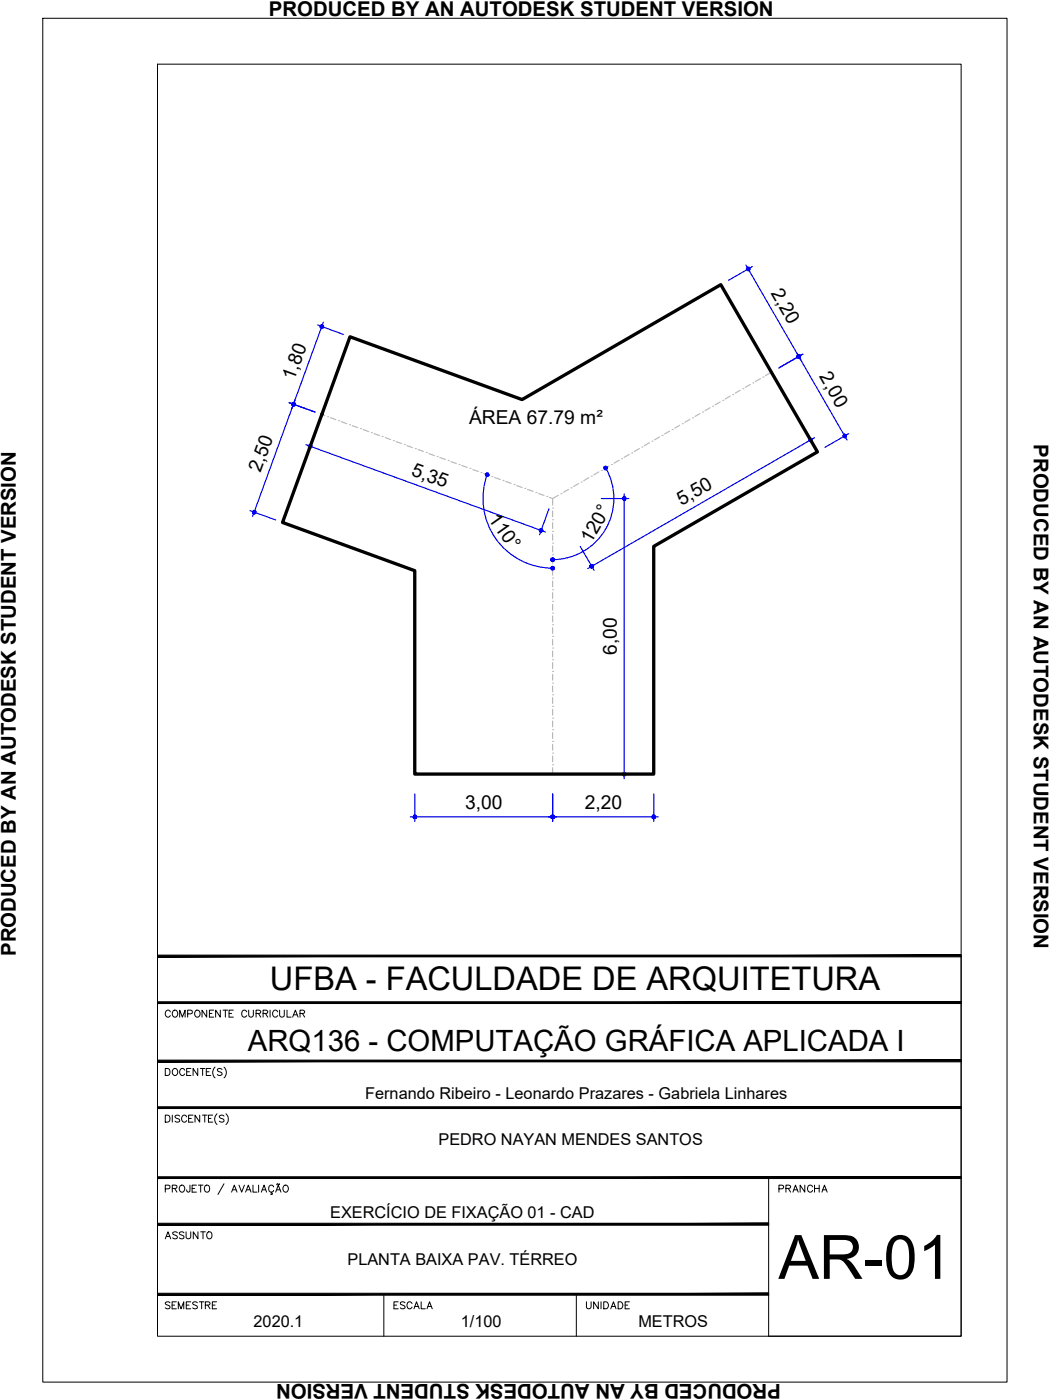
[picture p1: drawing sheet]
<svg xmlns="http://www.w3.org/2000/svg" width="229mm" height="305mm" viewBox="0 0 229 305" stroke-linecap="round" stroke-linejoin="round" font-family="sans-serif">
<!-- layer: ARQ_EIXO CINZA 04 -->
<g fill="none" stroke="#bababa" stroke-width=".25">
<path d="M70.1 90.3l.6 .2M71.3 90.7h.1M71.9 90.9l1.2 .5M73.7 91.6h.1M74.3 91.8l1.2 .4M76.1 92.5h.1M76.7 92.7l1.2 .4M78.5 93.3h.1M79.1 93.5l1.2 .5M80.9 94.2h.1M81.4 94.4l1.2 .4M83.2 95h.1"/>
<path d="M83.9 95.3l1.1 .4M85.6 95.9h.1M86.2 96.1l1.2 .5M88 96.8h.1M88.6 97l1.2 .5M90.4 97.7h.1M91 97.9l1.2 .4M92.8 98.5h.1M93.4 98.8l1.2 .4M95.2 99.4h.1M95.8 99.6l1.2 .4M135.3 99.9h.1"/>
<path d="M137 98.9l-1.1 .7M137.5 98.6h.1M139.2 97.7l-1.1 .6M139.7 97.3h.1M141.4 96.4l-1.1 .6M141.9 96.1h.1M143.6 95.1l-1.1 .7M144.1 94.8h.1M145.8 93.9l-1.1 .6M146.3 93.5h.1M148 92.6l-1.1 .6M148.5 92.2h.1"/>
<path d="M150.2 91.3l-1.1 .6M150.7 91h.1M152.4 90l-1.1 .7M153 89.7h.1M154.6 88.8l-1.1 .6M155.2 88.4h.1M156.8 87.5l-1.1 .6M157.4 87.2h.1M159 86.2l-1.1 .7M159.5 85.9h.1M161.2 85l-1.1 .6M161.7 84.6h.1"/>
<path d="M163.4 83.7l-1.1 .6M163.9 83.4h.1M165.6 82.4l-1.1 .7M166.1 82.1h.1M167.9 81l-1.2 .8M97.6 100.2h.1M98.2 100.5l1.2 .4M99.9 101.1h.1M100.5 101.3l1.2 .5M102.3 102h.1M103 102.2l1.1 .5M104.7 102.9h.1"/>
<path d="M105.3 103.1l1.2 .4M107.1 103.8h.1M107.7 104l1.2 .4M109.5 104.6h.1M110.1 104.8l1.2 .4M111.9 105.5h.1M112.5 105.7l1.2 .4M114.3 106.3h.1M114.9 106.6l1.2 .4M116.7 107.2h.1M117.3 107.4l1.1 .5M119 108.1h.1"/>
<path d="M119.6 108.3l.7 .2M120.3 118.2h.1M120.3 115.7h.1M120.3 113.2h.1M120.3 110.6h.1M120.3 111.3v1.2M120.3 113.8v1.3M120.3 116.3v1.3M120.3 118.9v1.2M121.6 107.8l-1.3 .7v1.5M122.1 107.5h.1M123.8 106.6l-1.1 .6"/>
<path d="M124.3 106.2h.1M126 105.3l-1.1 .6M126.5 104.9h.1M128.2 104l-1.1 .6M128.7 103.7h.1M130.4 102.7l-1.1 .7M130.9 102.4h.1M132.6 101.5l-1.1 .6M133.1 101.1h.1M134.8 100.2l-1.1 .6M120.3 138.6h.1M120.3 136h.1"/>
<path d="M120.3 133.5h.1M120.3 130.9h.1M120.3 128.4h.1M120.3 125.9h.1M120.3 123.3h.1M120.3 120.8h.1M120.3 121.4v1.3M120.3 124v1.2M120.3 126.5v1.3M120.3 129v1.3M120.3 131.6v1.2M120.3 134.1v1.3"/>
<path d="M120.3 136.7v1.2M120.3 139.2v1.3M120.3 158.9h.1M120.3 156.3h.1M120.3 153.8h.1M120.3 151.3h.1M120.3 148.7h.1M120.3 146.2h.1M120.3 143.6h.1M120.3 141.1h.1M120.3 141.7v1.3M120.3 144.3v1.2"/>
<path d="M120.3 146.8v1.3M120.3 149.4v1.2M120.3 151.9v1.3M120.3 154.4v1.3M120.3 157v1.2M120.3 159.5v1.3M120.3 166.5h.1M120.3 164h.1M120.3 161.4h.1M120.3 162.1v1.2M120.3 164.6v1.3M120.3 167.1v1.4"/>
</g>
<!-- layer: COTA AZUL -->
<g fill="none" stroke="#00f" stroke-width=".25">
<path d="M162.4 57.7l22 38.1M163.8 58l-5.2 3M69.1 70.7l5.7 2.1M70.4 70.1l-15.4 42.3M174.8 77.1l-5.2 3M62.9 87.7l5.7 2M66.6 96.8l52.1 19M69.2 92.5l-2 5.6M173.9 91.4l3.1 5.2M177.3 95.3l-49.3 28.5M184.8 94.4l-5.2 3M54.4 111.2l5.6 2"/>
<path d="M106.1 103.3a15.2 15.2 0 0 0 14.2 20.4M119.5 110.8l-2 5.6M126.3 119l3 5.2M130.9 108.5h6M131.9 101.9a13.3 13.3 0 0 1-11.6 19.9M135.9 107.5v62M89.3 177.8h54M90.3 172.8v6.1M120.3 172.8v6.1M130.9 168.5h6M142.3 172.8v6.1"/>
</g>
<!-- layer: 0 -->
<g fill="#00f" stroke="#00f" stroke-width=".22">
<path d="M67.2 97l-.1 .2h.4zM67.1 97.2h.4l-.3 .2zM67.2 97.4l.2 .1 .1-.3z"/>
<path d="M67.5 97.2l-.1 .3h.2zM67.5 97.2l.3 .3h-.2zM67.5 97.2l.3 .3 .1-.2z"/>
<path d="M67.5 97.2l.4 .1v-.2zM67.5 97.2l.3-.3 .1 .2zM67.6 96.8l-.1 .4 .3-.3z"/>
<path d="M67.4 96.8l.1 .4 .1-.4zM67.3 96.9l.1-.1 .1 .4zM67.3 96.9l-.1 .1 .3 .2z"/>
<path d="M117.8 115.5l.4 .1v-.2zM117.8 115.5l.3-.3 .1 .2zM117.9 115.1l-.1 .4 .3-.3z"/>
<path d="M117.7 115.1l.1 .4 .1-.4zM117.6 115.2l.1-.1 .1 .4zM117.6 115.2l-.2 .2 .4 .1z"/>
<path d="M117.4 115.4v.1h.4zM117.4 115.5h.4l-.3 .2zM117.5 115.7l.2 .1 .1-.3z"/>
<path d="M117.8 115.5l-.1 .3h.2zM117.8 115.5l.2 .2-.1 .1zM117.8 115.5l.2 .2 .2-.1z"/>
<path d="M135.7 108.2l.2 .3v-.3zM135.7 108.2l.2 .3-.3-.1zM135.6 108.4v.1h.3z"/>
<path d="M135.6 108.5v.2l.3-.2zM135.6 108.7l.3-.2-.2 .4zM135.9 108.5l-.2 .4h.2z"/>
<path d="M135.9 108.5v.4h.2zM135.9 108.5l.3 .2-.1 .2zM135.9 108.5l.3 .2 .1-.2z"/>
<path d="M135.9 108.5h.4l-.1-.1zM136.1 108.2l.1 .2-.3 .1zM135.9 108.2v.3l.2-.3z"/>
<path d="M135.9 168.5v.4h.2zM135.9 168.5l.3 .2-.1 .2zM135.9 168.5l.3 .2 .1-.2z"/>
<path d="M135.9 168.5h.4l-.1-.1zM136.1 168.2l.1 .2-.3 .1zM135.9 168.1v.4l.2-.3z"/>
<path d="M135.7 168.2l.2 .3v-.4zM135.7 168.2l.2 .3-.3-.1zM135.6 168.4v.1h.3z"/>
<path d="M135.6 168.5v.2l.3-.2zM135.6 168.7l.3-.2-.2 .4zM135.9 168.5l-.2 .4h.2z"/>
<path d="M128.5 123.5l.2 .1 .1-.3zM128.8 123.3v.4l-.1-.1zM128.8 123.3v.4l.2-.1z"/>
<path d="M128.8 123.3l.2 .3 .2-.1zM128.8 123.3h.4v.2zM128.8 123.3h.4v-.2z"/>
<path d="M129 122.9l-.2 .4 .4-.2zM128.8 122.9h.2l-.2 .4zM128.7 122.9l.1 .4v-.4z"/>
<path d="M128.7 122.9l-.2 .2 .3 .2zM128.5 123.1l.3 .2h-.4zM128.4 123.3l.1 .2 .3-.2z"/>
<path d="M176.7 95.5l-.3 .3 .4-.2zM176.4 95.4l.3 .1-.3 .3zM176.3 95.5l.1 .3v-.4z"/>
<path d="M176.3 95.5l-.2 .1 .3 .2zM176.1 95.6l.3 .2h-.3zM176.1 95.8v.2l.3-.2z"/>
<path d="M176.1 96l.2 .1 .1-.3zM176.4 95.8v.3h-.1zM176.4 95.8v.3h.3z"/>
<path d="M176.4 95.8l.3 .3 .1-.1zM176.4 95.8h.4v.2zM176.4 95.8h.4v-.2z"/>
<path d="M162.7 58.2l-.1 .2 .3 .1zM162.6 58.4l.3 .1h-.4zM162.5 58.5l.1 .3 .3-.3z"/>
<path d="M162.6 58.8l.1 .1 .2-.4zM162.9 58.5v.4h-.2zM162.9 58.5v.4h.2z"/>
<path d="M162.9 58.5l.2 .4 .1-.1zM162.9 58.5h.4l-.1 .3zM162.9 58.5h.4l-.1-.1z"/>
<path d="M163.1 58.2l-.2 .3 .3-.1zM162.9 58.2h.2l-.2 .3zM162.7 58.2l.2 .3v-.3z"/>
<path d="M173.9 77.6l.2 .3 .1-.1zM173.9 77.6h.4l-.1 .2zM173.9 77.6h.4l-.1-.2z"/>
<path d="M174.1 77.3l-.2 .3 .3-.2zM173.9 77.2l.2 .1-.2 .3zM173.7 77.3l.2 .3v-.4z"/>
<path d="M173.6 77.4l.3 .2-.2-.3zM173.6 77.4l.3 .2h-.4zM173.5 77.6l.1 .2 .3-.2z"/>
<path d="M173.6 77.8l.1 .1 .2-.3zM173.9 77.6v.4l-.2-.1zM173.9 77.6v.4l.2-.1z"/>
<path d="M173.6 77.4l.3 .2-.2-.3zM173.6 77.4l.3 .2h-.4zM173.5 77.6l.1 .2 .3-.2z"/>
<path d="M173.6 77.8l.1 .1 .2-.3zM173.9 77.6v.4l-.2-.1zM173.9 77.6v.4l.2-.1z"/>
<path d="M173.9 77.6l.2 .3 .1-.1zM173.9 77.6h.4l-.1 .2zM173.9 77.6h.4l-.1-.2z"/>
<path d="M174.1 77.3l-.2 .3 .3-.2zM173.9 77.2l.2 .1-.2 .3zM173.7 77.3l.2 .3v-.4z"/>
<path d="M183.9 94.9l.2 .4 .1-.2zM183.9 94.9h.4l-.1 .2zM183.9 94.9h.4l-.1-.2z"/>
<path d="M184.1 94.6l-.2 .3 .3-.2zM183.9 94.5l.2 .1-.2 .3zM183.7 94.6l.2 .3v-.4z"/>
<path d="M183.7 94.6l-.1 .1 .3 .2zM183.6 94.7l.3 .2h-.3zM183.6 94.9v.2l.3-.2z"/>
<path d="M183.6 95.1l.1 .2 .2-.4zM183.9 94.9v.4h-.2zM183.9 94.9v.4h.2z"/>
<path d="M63.8 87.6l.1 .4 .1-.3zM63.7 87.7l.1-.1 .1 .4zM63.7 87.7l-.2 .2 .4 .1z"/>
<path d="M63.5 87.9v.2l.4-.1zM63.5 88.1l.4-.1-.3 .3zM63.9 88l-.3 .3h.2z"/>
<path d="M63.9 88l-.1 .3 .2 .1zM63.9 88l.2 .3-.1 .1zM63.9 88l.2 .3 .2-.2z"/>
<path d="M63.9 88l.4 .1v-.2zM63.9 88l.3-.2 .1 .1zM64 87.7l-.1 .3 .3-.2z"/>
<path d="M55.3 111.5l-.1 .3 .2 .1zM55.3 111.5l.3 .3-.2 .1zM55.3 111.5l.3 .3 .1-.2z"/>
<path d="M55.3 111.5l.4 .1v-.2zM55.3 111.5l.3-.2 .1 .1zM55.5 111.2l-.2 .3 .3-.2z"/>
<path d="M55.3 111.1v.4l.2-.3zM55.1 111.2l.2-.1v.4zM55.1 111.2l-.1 .2 .3 .1z"/>
<path d="M55 111.4v.1h.3zM55 111.5h.3l-.2 .3zM55.1 111.8h.1l.1-.3z"/>
<path d="M63.9 88l-.1 .3 .2 .1zM63.9 88l.2 .3-.1 .1zM63.9 88l.2 .3 .2-.2z"/>
<path d="M63.9 88l.4 .1v-.2zM63.9 88l.3-.2 .1 .1zM64 87.7l-.1 .3 .3-.2z"/>
<path d="M63.8 87.6l.1 .4 .1-.3zM63.7 87.7l.1-.1 .1 .4zM63.7 87.7l-.2 .2 .4 .1z"/>
<path d="M63.5 87.9v.2l.4-.1zM63.5 88.1l.4-.1-.3 .3zM63.9 88l-.3 .3h.2z"/>
<path d="M70 70.7l.1 .4 .1-.4zM69.8 70.8l.2-.1 .1 .4zM69.8 70.8l-.1 .2 .4 .1z"/>
<path d="M69.7 71v.2l.4-.1zM69.7 71.2l.4-.1-.3 .2zM69.8 71.3l.1 .2 .2-.4z"/>
<path d="M70.1 71.1l-.2 .4h.2zM70.1 71.1l.2 .3-.2 .1zM70.1 71.1l.2 .3 .1-.2z"/>
<path d="M70.1 71.1l.3 .1v-.2zM70.1 71.1l.3-.2v.1zM70.2 70.7l-.1 .4 .3-.2z"/>
<path d="M120.3 177.8h.4l-.1-.1zM120.5 177.5l.1 .2-.3 .1zM120.3 177.5v.3l.2-.3z"/>
<path d="M120.1 177.5l.2 .3v-.3zM120.1 177.5l.2 .3-.3-.1zM120 177.7l-.1 .1h.4z"/>
<path d="M119.9 177.8l.1 .3 .3-.3zM120 178.1l.3-.3-.2 .4zM120.3 177.8l-.2 .4h.2z"/>
<path d="M120.3 177.8v.4h.2zM120.3 177.8l.3 .3-.1 .1zM120.3 177.8l.3 .3 .1-.3z"/>
<path d="M90 177.8v.3l.3-.3zM90 178.1l.3-.3-.2 .4zM90.3 177.8l-.2 .4h.2z"/>
<path d="M90.3 177.8v.4h.2zM90.3 177.8l.3 .3-.1 .1zM90.3 177.8l.3 .3 .1-.3z"/>
<path d="M90.3 177.8h.4l-.1-.1zM90.5 177.5l.1 .2-.3 .1zM90.3 177.5v.3l.2-.3z"/>
<path d="M90.1 177.5l.2 .3v-.3zM90.1 177.5l.2 .3-.3-.1zM90 177.7v.1h.3z"/>
<path d="M142.3 177.8h.4v-.1zM142.5 177.5l.2 .2-.4 .1zM142.3 177.5v.3l.2-.3z"/>
<path d="M142.1 177.5l.2 .3v-.3zM142.1 177.5l.2 .3-.3-.1zM142 177.7l-.1 .1h.4z"/>
<path d="M141.9 177.8l.1 .3 .3-.3zM142 178.1l.3-.3-.2 .4zM142.3 177.8l-.2 .4h.2z"/>
<path d="M142.3 177.8v.4h.2zM142.3 177.8l.4 .3-.2 .1zM142.3 177.8l.4 .3v-.3z"/>
<path d="M119.9 177.8l.1 .3 .3-.3zM120 178.1l.3-.3-.2 .4zM120.3 177.8l-.2 .4h.2z"/>
<path d="M120.3 177.8v.4h.2zM120.3 177.8l.3 .3-.1 .1zM120.3 177.8l.3 .3 .1-.3z"/>
<path d="M120.3 177.8h.4l-.1-.1zM120.5 177.5l.1 .2-.3 .1zM120.3 177.5v.3l.2-.3z"/>
<path d="M120.1 177.5l.2 .3v-.3zM120.1 177.5l.2 .3-.3-.1zM120 177.7l-.1 .1h.4z"/>
<path d="M106 103l.1 .4 .1-.4zM105.8 103.1l.2-.1 .1 .4zM105.8 103.1l-.1 .2 .4 .1z"/>
<path d="M105.7 103.3v.1h.4zM105.7 103.4h.4l-.3 .2zM105.8 103.6l.2 .1 .1-.3z"/>
<path d="M106.1 103.4l-.1 .3h.1zM106.1 103.4l.2 .2-.2 .1zM106.1 103.4l.2 .2 .1-.1z"/>
<path d="M106.1 103.4l.3 .1v-.2zM106.1 103.4l.2-.3 .1 .2zM106.2 103l-.1 .4 .2-.3z"/>
<path d="M120.3 123.7h.4l-.1-.2zM120.5 123.4l.1 .1-.3 .2zM120.3 123.3v.4l.2-.3z"/>
<path d="M120.1 123.4l.2 .3v-.4zM120.1 123.4l.2 .3-.3-.2zM120 123.5l-.1 .2h.4z"/>
<path d="M119.9 123.7l.1 .2 .3-.2zM120 123.9l.3-.2-.2 .3zM120.3 123.7l-.2 .3 .2 .1z"/>
<path d="M120.3 123.7v.4l.2-.1zM120.3 123.7l.3 .2-.1 .1zM120.3 123.7l.3 .2 .1-.2z"/>
<path d="M119.9 121.8l.1 .2 .3-.2zM120 122l.3-.2-.2 .4zM120.3 121.8l-.2 .4h.2z"/>
<path d="M120.3 121.8v.4h.2zM120.3 121.8l.3 .2-.1 .2zM120.3 121.8l.3 .2 .1-.2z"/>
<path d="M120.3 121.8h.4l-.1-.1zM120.5 121.5l.1 .2-.3 .1zM120.3 121.5v.3l.2-.3z"/>
<path d="M120.1 121.5l.2 .3v-.3zM120 121.7l.1-.2 .2 .3zM120 121.7l-.1 .1h.4z"/>
<path d="M131.7 101.6l-.2 .1 .3 .2zM131.5 101.7l.3 .2h-.3zM131.5 101.9v.2l.3-.2z"/>
<path d="M131.5 102.1l.2 .1 .1-.3zM131.8 101.9v.4l-.1-.1zM131.8 101.9v.4l.2-.1z"/>
<path d="M131.8 101.9l.2 .3 .2-.1zM131.8 101.9h.4v.2zM131.8 101.9h.4v-.2z"/>
<path d="M132 101.6l-.2 .3 .4-.2zM131.8 101.5l.2 .1-.2 .3zM131.7 101.6l.1 .3v-.4z"/>
</g>
<path d="M76.2 73.3l37.5 13.7 43.2-25 21.1 36.4-35.7 20.6v49.5h-52v-44.3l-28.8-10.5z" fill="none" stroke="#000" stroke-width=".72"/>
<!-- layer: MRG_EXTERNA -->
<path d="M9.3 4h209.9v296.9h-209.9z" fill="none" stroke="#000" stroke-width=".22"/>
<!-- layer: MRG_INTERNA -->
<path d="M34.3 14h175v276.9h-175z" fill="none" stroke="#000" stroke-width=".22"/>
<!-- layer: SIMB_01 -->
<g fill="#000" stroke="#000" stroke-width=".22">
<path d="M34.3 218.1v.4l175-.4zM34.3 218.5l175-.4v.4z"/>
<path d="M34.3 207.9v.4l175-.4zM34.3 208.3l175-.4v.4z"/>
<path d="M34.3 230.8v.4l175-.4zM34.3 231.2l175-.4v.4z"/>
<path d="M34.3 256.2v.4l175-.4zM34.3 256.6l175-.4v.4z"/>
<path d="M34.3 241v.3l175-.3zM34.3 241.3l175-.3v.3z"/>
<path d="M34.3 266.3v.4l133-.4zM34.3 266.7l133-.4v.4z"/>
<path d="M34.3 282h133v-.4zM34.3 281.6h133l-133 .4z"/>
</g>
<g fill="none" stroke="#000" stroke-width=".22">
<path d="M45 219.9v1.5l-1-1.5v1.5M46.5 219.9h-.9v1.5h.9M48 219.9v1.5l-1.1-1.5v1.5M48.6 219.9h1M49.1 219.9v1.5M50.8 219.9h-.9v1.5h.9M54.1 219.9v1.1l.5 .4h.3l.3-.4v-1.1M58.8 219.9v1.5M60.9 219.9v1.1l.4 .4 .5-.2 .1-1.3M62.5 219.9v1.5h.9M209.3 208.1v82.8h-42v-34.5M36 232.6h.5a.82 .82 0 0 1 .5 .8 .82 .82 0 0 1-.5 .7h-.5z"/>
<path d="M37.1 220.3a.56 .56 0 0 0-.7-.4 .56 .56 0 0 0-.4 .6 .63 .63 0 0 0 .2 .8 .63 .63 0 0 0 .9-.2M37.7 220.1a.72 .72 0 0 1 1 .2 .72 .72 0 0 1-.3 1.1 .72 .72 0 0 1-.9-.4 .72 .72 0 0 1 .2-.9zM37.7 232.8a.72 .72 0 0 1 1 .2 .72 .72 0 0 1-.3 1.1 .72 .72 0 0 1-.9-.4 .72 .72 0 0 1 .2-.9zM39.1 221.4v-1.5l.6 1.5 .6-1.5v1.5M40.2 233a.56 .56 0 0 0-.6-.4 .56 .56 0 0 0-.5 .6 .63 .63 0 0 0 .3 .8 .63 .63 0 0 0 .8-.2M40.6 233.3h.6M40.9 220.7l.9-.1v-.5l-.3-.2h-.6v1.5M41.6 232.6h-1v1.5h1M42.7 220a.71 .71 0 0 1 .9 .7 .71 .71 0 0 1-.9 .7l-.3-.5v-.4zM43.1 232.6v1.5l-1.1-1.5v1.5M43.6 232.6h1M44.1 232.6v1.5"/>
<path d="M44.9 233.3h.6M45.6 220.6h.5M45.9 232.6h-1v1.5h1M46.8 232.3a1.57 1.57 0 0 0 0 2.4M48.3 232.8l-.3-.2-.7 .2 .2 .4 .5 .2 .3 .3v.2l-.3 .2-.7-.2M48.8 232.3a1.57 1.57 0 0 1 0 2.4M49.9 220.6h.5M53.7 220.3a.56 .56 0 0 0-.6-.4 .56 .56 0 0 0-.5 .6 .63 .63 0 0 0 .3 .8 .63 .63 0 0 0 .8-.2M55.8 220.6h.8l.2-.4-.4-.3h-.6v1.5M56.3 220.6l.5 .8M57.3 220.6h.8l.2-.4-.4-.3h-.6v1.5M57.8 220.6l.5 .8"/>
<path d="M60.5 220.3a.56 .56 0 0 0-.7-.4 .56 .56 0 0 0-.4 .6 .63 .63 0 0 0 .2 .8 .63 .63 0 0 0 .9-.2M63.7 221.4l.6-1.5 .6 1.5M63.9 220.9h.7M65.3 220.6h.9l.1-.4-.3-.3h-.7v1.5M65.8 220.6l.5 .8M36 242.8h.5a.82 .82 0 0 1 .5 .7 .82 .82 0 0 1-.5 .8h-.5zM36 258.8l.9-.1 .1-.6-1-.1v1.5M37.5 258.7l1-.1v-.5l-1-.1v1.5M37.5 242.8v1.5M38 258.7l.5 .8M39.1 243l-.3-.2-.7 .2 .2 .4 .7 .3 .1 .2v.2l-.3 .2-.7-.2M39.2 258.2a.72 .72 0 0 1 1 .2 .72 .72 0 0 1-.3 1.1 .72 .72 0 0 1-.9-.4 .72 .72 0 0 1 .2-.9z"/>
<path d="M40.6 243.2a.56 .56 0 0 0-.6-.4 .56 .56 0 0 0-.5 .6 .63 .63 0 0 0 .3 .8 .63 .63 0 0 0 .8-.2M41.1 243.5h.6M41.4 258l-.1 1.4-.4 .1-.2-.1-.1-.4M41.8 258.7h.6M42 242.8h-.9v1.5h.9M42.8 258h-1v1.5h1M43.2 258h1M43.5 242.8v1.5l-1-1.5v1.5M43.7 258v1.5M44.1 242.8h1M44.6 242.8v1.5M44.6 258.2a.63 .63 0 0 1 .8-.1 .63 .63 0 0 1 .2 .9 .57 .57 0 0 1-.5 .6 .57 .57 0 0 1-.6-.6z"/>
<path d="M45.4 243.5h.5M46.3 242.8h-.9v1.5h.9M47.2 242.5a1.57 1.57 0 0 0 0 2.3M48.8 243l-.4-.2-.6 .2 .1 .4 .7 .3 .2 .2v.2l-.4 .2-.6-.2M48.8 257.7l-1.3 2.4M49.2 242.5a1.57 1.57 0 0 1 0 2.3M50.4 259.5l.6-1.5 .6 1.5M50.7 259h.7M52 258l.6 1.5 .6-1.5M53.5 259.5l.6-1.5 .6 1.5M53.7 259h.7M55.1 258v1.5h.9"/>
<path d="M56.3 258v1.5M56.9 259.5l.6-1.5 .5 1.5M57.1 259h.7M59.1 259.5v.3l.2 .2h-.4M59.6 258.4a.6 .6 0 0 0-.9-.3 .6 .6 0 0 0-.2 .9 .54 .54 0 0 0 .4 .5 .54 .54 0 0 0 .7-.3M60 259.5l.6-1.5 .6 1.5M60.2 259h.8M60.3 257.8l-.1 .1M60.3 257.8h.2M60.5 257.8l.1 .1M60.6 257.9h.2M60.9 257.7l-.1 .2"/>
<path d="M61.8 258.2a.72 .72 0 0 1 1 .2 .72 .72 0 0 1-.3 1.1 .72 .72 0 0 1-.9-.4 .72 .72 0 0 1 .2-.9zM83.6 281.8v9.1M125.5 281.8v9.1"/>
</g>
<text font-size="13.3" x="169.5" y="278.4">AR-01</text>
<text font-size="7.1" x="58.8" y="215.6">UFBA - FACULDADE DE ARQUITETURA</text>
<text font-size="6.4" x="54" y="228.9">ARQ136 - COMPUTAÇÃO GRÁFICA APLICADA I</text>
<g font-size="4.4">
<text x="58.5" y="3.6">PRODUCED BY AN AUTODESK STUDENT VERSION</text>
<text x="225.1" y="96.7" transform="rotate(90 225.1 96.7)">PRODUCED BY AN AUTODESK STUDENT VERSION</text>
<text x="3.5" y="208.2" transform="rotate(-90 3.5 208.2)">PRODUCED BY AN AUTODESK STUDENT VERSION</text>
<text x="168.3" y="260.7">PRANCHA</text>
<text x="34.9" y="270.9">ASSUNTO</text>
<text x="34.9" y="286.1">SEMESTRE</text>
<text x="84.7" y="286.1">ESCALA</text>
<text x="126.3" y="286.1">UNIDADE</text>
<text x="170" y="301.3" transform="rotate(-180 170 301.3)">PRODUCED BY AN AUTODESK STUDENT VERSION</text>
</g>
<g font-size="4.2">
<text x="167.8" y="63.8" transform="rotate(60 167.8 63.8)">2,20</text>
<text x="64.1" y="83" transform="rotate(-70 64.1 83)">1,80</text>
<text x="178.3" y="82" transform="rotate(60 178.3 82)">2,00</text>
<text x="102.1" y="92.3">ÁREA 67.79 m²</text>
<text x="56.7" y="103" transform="rotate(-70 56.7 103)">2,50</text>
<text x="89.4" y="103.4" transform="rotate(20 89.4 103.4)">5,35</text>
<text x="106.2" y="113" transform="rotate(55 106.2 113)">110°</text>
<text x="148.3" y="110.2" transform="rotate(-30 148.3 110.2)">5,50</text>
<text x="128.7" y="118.5" transform="rotate(-60 128.7 118.5)">120°</text>
<text x="134.3" y="142.6" transform="rotate(-90 134.3 142.6)">6,00</text>
<text x="101.3" y="176.2">3,00</text>
<text x="127.3" y="176.2">2,20</text>
</g>
<g font-size="3.5">
<text x="79.5" y="239.3">Fernando Ribeiro - Leonardo Prazares - Gabriela Linhares</text>
<text x="95.5" y="249.3">PEDRO NAYAN MENDES SANTOS</text>
<text x="71.9" y="265.2">EXERCÍCIO DE FIXAÇÃO 01 - CAD</text>
<text x="75.6" y="275.4">PLANTA BAIXA PAV. TÉRREO</text>
<text x="55.2" y="289">2020.1</text>
<text x="100.3" y="289">1/100</text>
<text x="139" y="289">METROS</text>
</g>
</svg>
